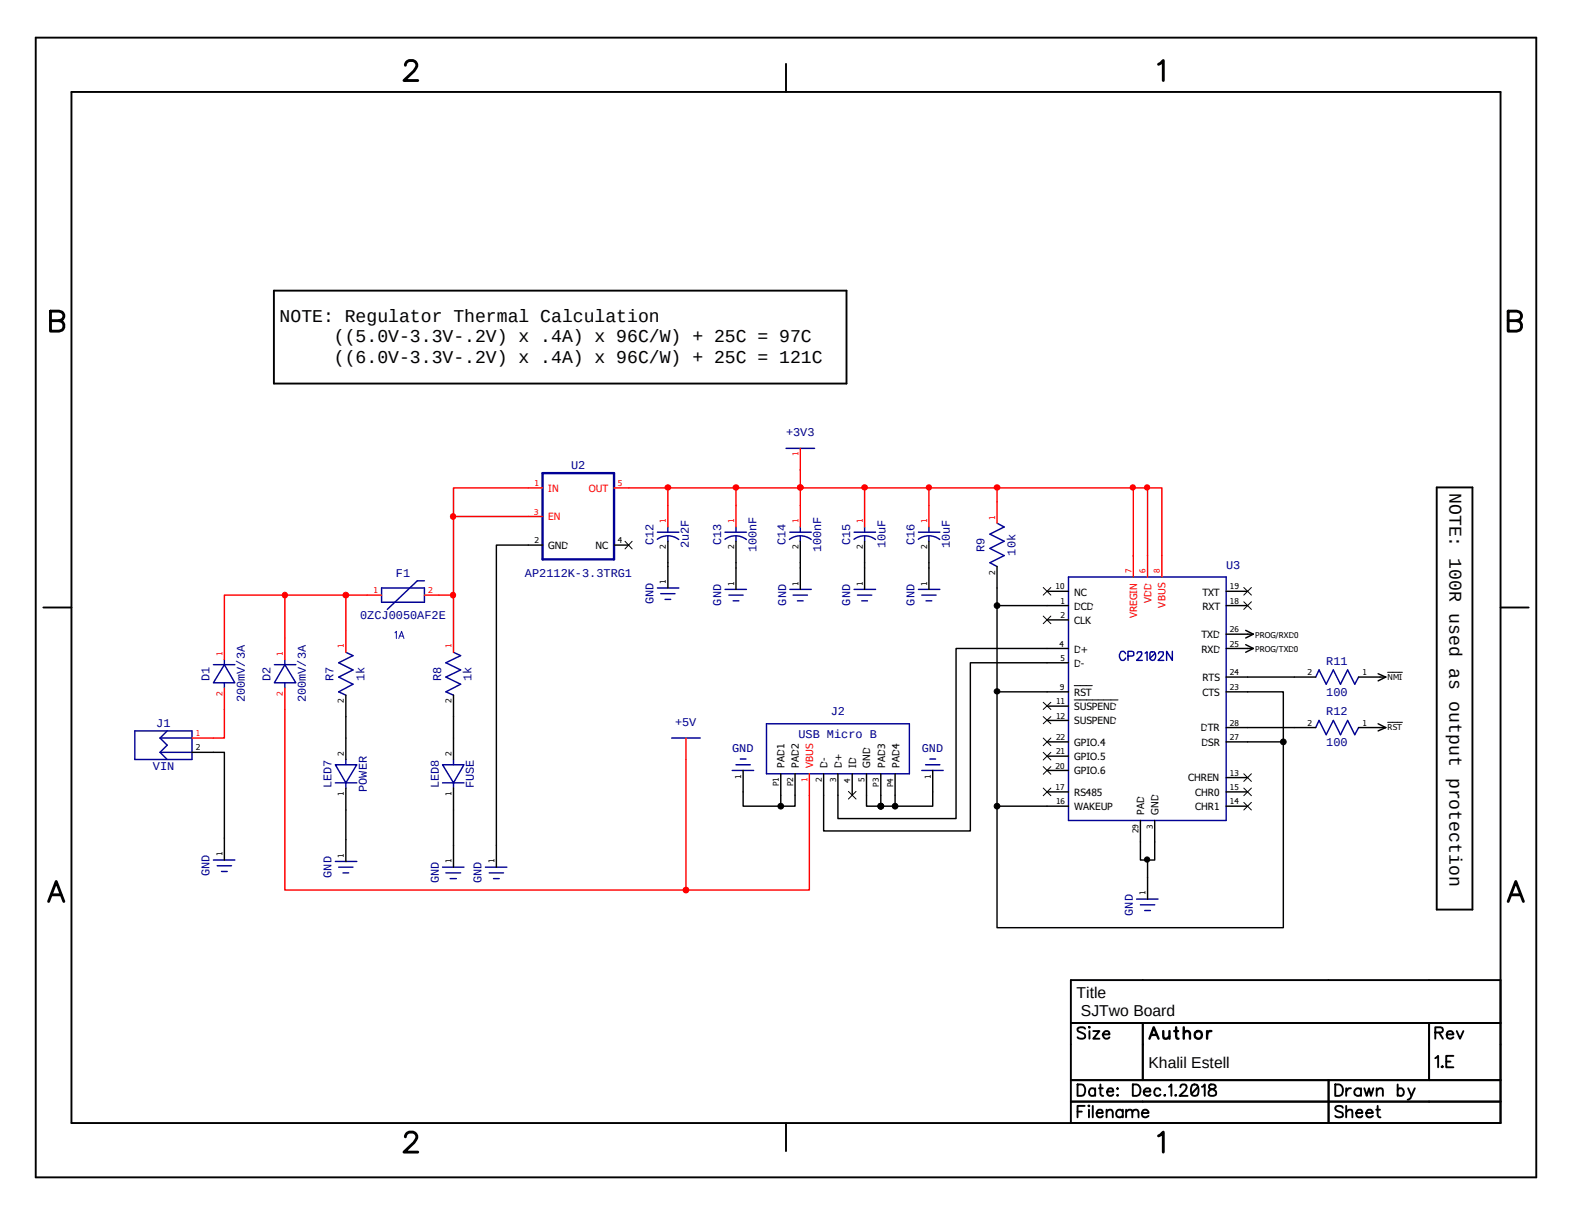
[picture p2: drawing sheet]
<svg xmlns="http://www.w3.org/2000/svg" width="279mm" height="216mm" viewBox="0 0 279 216" stroke-linecap="round" stroke-linejoin="round" font-family="sans-serif">
<path d="M279.4 0h-279.4v215.9" fill="none" stroke="#fff" stroke-width=".34"/>
<path d="M70.2 112.4l.2-.2v1.3M70.9 113.5l.5-1.3 .4 1.3M71 113h.6" fill="none" stroke="#00f" stroke-width=".18"/>
<g fill="none" stroke="#000" stroke-width=".25">
<path d="M93.9 96.9h-5.7v53.3M118.7 100v.7M130.8 100v.9M142.2 100v.9M153.7 100v.9M165.1 100v.9M177.2 104.5v3.1h8.9M177.2 107.6v57.2h50.9v-41.9h-6.4M186.1 115.2h-16.2v30.3h-21v-4.2M186.1 117.8h-13.6v29.9h-26.1v-6.4M37.9 133.7h2v15.2M61.5 127.3v3.8"/>
<path d="M80.6 127.3v3.8M177.2 122.9h8.9M221.7 131.8h6.4M221.7 129.3h8.3M221.7 120.3h8.3M61.5 143.9v5.3M80.6 143.9v6.3M132.1 140.7v2.6h9.2v-2M138.8 141.3v2M154 141.3v2h2.5v-2M156.5 143.3h.1M159.1 141.3v2"/>
<path d="M165.8 140.7v2.6h-9.3M177.2 143.3h8.9M202.7 149.6v3.2h1.3M205.2 149.6v3.2h-1.2v3.2"/>
</g>
<g fill="#000">
<circle cx="177.2" cy="107.6" r=".51"/>
<circle cx="177.2" cy="122.9" r=".49"/>
<circle cx="228.1" cy="131.8" r=".51"/>
<circle cx="138.8" cy="143.3" r=".51"/>
<circle cx="156.5" cy="143.3" r=".51"/>
<circle cx="159.1" cy="143.3" r=".51"/>
<circle cx="177.2" cy="143.3" r=".51"/>
<circle cx="203.9" cy="152.7" r=".47"/>
</g>
<g fill="none" stroke="#000" stroke-width=".18">
<circle cx="177.2" cy="107.6" r=".51"/>
<circle cx="177.2" cy="122.9" r=".49"/>
<circle cx="228.1" cy="131.8" r=".51"/>
<circle cx="138.8" cy="143.3" r=".51"/>
<circle cx="156.5" cy="143.3" r=".51"/>
<circle cx="159.1" cy="143.3" r=".51"/>
<circle cx="177.2" cy="143.3" r=".51"/>
<circle cx="203.9" cy="152.7" r=".47"/>
</g>
<path d="M111.8 86.7h6.9v3.1M118.7 86.7h58.5v2.5" fill="none" stroke="#f00" stroke-width=".25"/>
<circle cx="118.7" cy="86.6" r=".49" fill="#f00"/>
<circle cx="118.7" cy="86.6" r=".49" fill="none" stroke="#f00" stroke-width=".18"/>
<path d="M153.7 86.7v3.1" fill="none" stroke="#f00" stroke-width=".25"/>
<circle cx="153.7" cy="86.6" r=".49" fill="#f00"/>
<circle cx="153.7" cy="86.6" r=".49" fill="none" stroke="#f00" stroke-width=".18"/>
<path d="M142.2 83.5v3.2" fill="none" stroke="#f00" stroke-width=".25"/>
<circle cx="142.3" cy="86.6" r=".49" fill="#f00"/>
<circle cx="142.3" cy="86.6" r=".49" fill="none" stroke="#f00" stroke-width=".18"/>
<path d="M165.1 86.7v3.1" fill="none" stroke="#f00" stroke-width=".25"/>
<circle cx="165.1" cy="86.6" r=".47" fill="#f00"/>
<circle cx="165.1" cy="86.6" r=".47" fill="none" stroke="#f00" stroke-width=".18"/>
<path d="M130.8 86.7v3.1" fill="none" stroke="#f00" stroke-width=".25"/>
<circle cx="130.8" cy="86.6" r=".49" fill="#f00"/>
<circle cx="130.8" cy="86.6" r=".49" fill="none" stroke="#f00" stroke-width=".18"/>
<path d="M177.2 86.7h24.2v12" fill="none" stroke="#f00" stroke-width=".25"/>
<circle cx="177.2" cy="86.6" r=".49" fill="#f00"/>
<circle cx="177.2" cy="86.6" r=".49" fill="none" stroke="#f00" stroke-width=".18"/>
<path d="M201.4 86.7h2.6v12" fill="none" stroke="#f00" stroke-width=".25"/>
<circle cx="201.3" cy="86.6" r=".47" fill="#f00"/>
<circle cx="201.3" cy="86.6" r=".47" fill="none" stroke="#f00" stroke-width=".18"/>
<path d="M204 86.7h2.5v12" fill="none" stroke="#f00" stroke-width=".25"/>
<circle cx="203.9" cy="86.6" r=".47" fill="#f00"/>
<circle cx="203.9" cy="86.6" r=".47" fill="none" stroke="#f00" stroke-width=".18"/>
<path d="M142.2 86.7v3.1" fill="none" stroke="#f00" stroke-width=".25"/>
<circle cx="142.3" cy="86.6" r=".49" fill="#f00"/>
<circle cx="142.3" cy="86.6" r=".49" fill="none" stroke="#f00" stroke-width=".18"/>
<path d="M61.5 105.7v6.4M65.3 105.7h-25.4v7.7" fill="none" stroke="#f00" stroke-width=".25"/>
<circle cx="61.5" cy="105.7" r=".51" fill="#f00"/>
<circle cx="61.5" cy="105.7" r=".51" fill="none" stroke="#f00" stroke-width=".18"/>
<path d="M50.6 105.7v7.7" fill="none" stroke="#f00" stroke-width=".25"/>
<circle cx="50.6" cy="105.7" r=".49" fill="#f00"/>
<circle cx="50.6" cy="105.7" r=".49" fill="none" stroke="#f00" stroke-width=".18"/>
<path d="M93.9 91.8h-13.3v20.3M78 105.7h2.6" fill="none" stroke="#f00" stroke-width=".25"/>
<circle cx="80.5" cy="105.7" r=".49" fill="#f00"/>
<circle cx="80.5" cy="105.7" r=".49" fill="none" stroke="#f00" stroke-width=".18"/>
<path d="M93.9 86.7h-13.3v5.1" fill="none" stroke="#f00" stroke-width=".25"/>
<circle cx="80.5" cy="91.8" r=".49" fill="#f00"/>
<circle cx="80.5" cy="91.8" r=".49" fill="none" stroke="#f00" stroke-width=".18"/>
<path d="M39.9 126.1v5h-2M50.6 126.1v32.1h71.3v-23.2M143.8 141.3v16.9h-21.9" fill="none" stroke="#f00" stroke-width=".25"/>
<circle cx="121.9" cy="158.2" r=".51" fill="#f00"/>
<circle cx="121.9" cy="158.2" r=".51" fill="none" stroke="#f00" stroke-width=".18"/>
<g fill="none" stroke="#000096" stroke-width=".25">
<path d="M139.7 79.7h5.1M116.8 95.8a3.2 3.2 0 0 1 3.8 .1M116.8 94.6h3.8M118.7 93.6v1M118.7 95.2v1M128.8 95.8a3.2 3.2 0 0 1 3.9 .1M128.9 94.6h3.8M130.8 93.6v1M130.8 95.2v1M140.3 95.9a3.2 3.2 0 0 1 3.9 0M140.4 94.6h3.8M142.2 93.6v1"/>
<path d="M142.2 95.2v1M151.8 95.8a3.2 3.2 0 0 1 3.8 .1M151.8 94.6h3.8M153.7 93.6v1M153.7 95.2v1M163.2 95.8a3.2 3.2 0 0 1 3.8 .1M163.2 94.6h3.8M165.1 93.6v1M165.1 95.2v1M177.2 93l1.3 .6-2.6 1.3 2.6 1.3-2.6 1.3 2.6 1.2-2.6 1.3 1.3 .7M37.9 118.1h3.8M39.9 118.1l1.8 3.2h-3.8z"/>
<path d="M39.9 117.2v.9M48.8 118.1h3.8M50.6 118.1l2 3.2h-3.8zM50.6 117.2v.9M61.5 115.9l1.2 .6-2.5 1.3 2.5 1.2-2.5 1.3 2.5 1.3-2.5 1.3 1.3 .6M67.8 104.5h7.6v2.5h-7.6zM75.4 103.2h-1.2l-5.4 5.1M80.6 115.9l1.3 .6-2.7 1.3 2.7 1.2-2.7 1.3 2.7 1.3-2.7 1.3 1.4 .6M116.8 104.5h3.8M117.4 105.5h2.6M118.2 106.5h1M128.9 104.7h3.8"/>
<path d="M129.5 105.7h2.6M130.3 106.8h1M140.4 104.7h3.8M141 105.7h2.5M141.7 106.8h1M151.8 104.7h3.8M152.4 105.7h2.5M153.2 106.8h1M163.2 104.7h3.8M163.8 105.7h2.6M164.6 106.8h1M189.9 102.5h28v43.3h-28z"/>
<path d="M200.1 116.2a.57 .57 0 0 0-.9-.4 .99 .99 0 0 0 .2 1.5 .6 .6 0 0 0 .7-.4M200.5 116.6l.9-.1 .1-.6-.3-.2h-.7v1.6M202.1 116.2l.2-.4h.6v.4l-.1 .4-.8 .7h1M203.5 116.1l.4-.3v1.5M204.6 115.8h.3a.73 .73 0 0 1 .4 1.2l-.2 .3h-.2h-.3l-.2-.3v-.9zM205.3 116.1l-.9 .9M205.9 116.2l.2-.4 .7 .1v.4l-1 1h1M208.4 115.7v1.6l-1.1-1.6v1.6M24 129.9h10.1v5.1h-10.1zM28.4 131.1l1.3 1.3-1.3 1.3M28.4 131.1h5.7M28.4 133.7l1.3 1.3"/>
<path d="M28.4 133.7h5.7M29.7 129.9l-1.3 1.2M39.9 121.3v1M50.6 121.3v1M59.6 135.9h3.8l-1.9 3.2zM59.6 139.1h3.8M61.5 135v.9M61.5 139.1v.9M78.7 135.9h3.8l-1.9 3.2zM78.7 139.1h3.8M80.6 135v.9M80.6 139.1v.9"/>
<path d="M119.4 131.1h5.1M130.1 136.9h3.8M130.8 135.9h2.5M131.6 134.9h1M136.2 128.6h25.4v8.9h-25.4zM163.8 136.9h3.8M164.5 135.9h2.5M165.3 134.9h1M233.8 120.3l.6-1.3 1.3 2.6 1.3-2.6 1.3 2.6 1.2-2.6 1.3 2.6 .7-1.3M233.8 129.3l.6-1.3 1.3 2.6 1.3-2.6 1.3 2.6 1.2-2.6 1.3 2.6 .7-1.3M37.9 152.8h3.8M38.6 153.8h2.5"/>
<path d="M39.4 154.9h1M59.6 153.1h3.8M60.2 154.1h2.5M61 155.1h1M78.7 154.1h3.8M79.2 155.1h2.7M80 156.1h1.1M86.3 154.1h3.8M87 155.1h2.5M87.7 156.1h1M202 159.8h3.8M202.7 160.8h2.5"/>
<path d="M203.5 161.8h1"/>
</g>
<g fill="none" stroke="#000" stroke-width=".25">
<path d="M93.9 96.9h2.5M109.1 96.9h2.7M118.7 96.2v3.8M130.8 96.2v3.8M142.2 96.2v3.8M153.7 96.2v3.8M165.1 96.2v3.8M118.7 100.7v3.8M130.8 100.9v3.8M142.2 100.9v3.8M153.7 100.9v3.8M165.1 100.9v3.8"/>
<path d="M177.2 100.7v3.8M186.1 107.6h3.8M186.1 110.2h3.8M186.1 115.2h3.8M186.1 117.8h3.8M186.1 105.1h3.8M217.9 107.6h3.8M217.9 115.2h4.9M217.9 105.1h3.8M217.9 112.7h4.9M221.4 114.6l1.4 .6M221.4 112l1.4 .7"/>
<path d="M222.8 115.2l-1.4 .7M222.8 112.7l-1.4 .7M244.9 119.7l1.4 .6M34.1 133.7h3.8M61.5 123.5v3.8M61.5 131.1v3.9M80.6 123.5v3.8M80.6 131.1v3.9M132.1 136.9v3.8M138.8 137.5v3.8M141.3 137.5v3.8M146.4 137.5v3.8"/>
<path d="M148.9 137.5v3.8M151.5 137.5v3.8M154 137.5v3.8M156.5 137.5v3.8M159.1 137.5v3.8M165.8 136.9v3.8M186.1 122.9h3.8M186.1 125.5h3.8M186.1 128h3.8M186.1 136.9h3.8M186.1 134.4h3.8M186.1 131.8h3.8"/>
<path d="M217.9 120.3h3.8M217.9 129.3h3.8M217.9 122.9h3.8M217.9 138.2h3.8M217.9 131.8h3.8M230 120.3h3.8M230 129.3h3.8M241.5 120.3h4.8M241.5 129.3h4.8M244.9 128.6l1.4 .7M246.3 120.3l-1.4 .7M246.3 129.3l-1.4 .6"/>
<path d="M39.9 148.9v3.9M61.5 140v3.9M61.5 149.2v3.9M80.6 140v3.9M80.6 150.2v3.9M88.2 150.2v3.9M186.1 143.3h3.8M186.1 140.7h3.8M202.7 145.8v3.8M204 156v3.8M205.2 145.8v3.8M217.9 143.3h3.8"/>
<path d="M217.9 140.7h3.8"/>
</g>
<g fill="none" stroke="#f00" stroke-width=".25">
<path d="M142.2 79.7v3.8M93.9 91.8h2.5M93.9 86.7h2.5M109.1 86.7h2.7M118.7 89.8v3.8M130.8 89.8v3.8M142.2 89.8v3.8M153.7 89.8v3.8M165.1 89.8v3.8M177.2 89.2v3.8M201.4 98.7v3.8M204 98.7v3.8"/>
<path d="M206.5 98.7v3.8M39.9 113.4v3.8M50.6 113.4v3.8M61.5 112.1v3.8M65.3 105.7h2.5M75.4 105.7h2.6M80.6 112.1v3.8M34.1 131.1h3.8M39.9 122.3v3.8M50.6 122.3v3.8M121.9 131.1v3.9M143.8 137.5v3.8"/>
</g>
<g fill="none" stroke="#000" stroke-width=".18">
<path d="M111.1 96.2l1.3 1.3M112.4 96.2l-1.3 1.3M185.4 109.5l1.4 1.3M185.4 104.4l1.4 1.3M186.8 109.5l-1.4 1.3M186.8 104.4l-1.4 1.3M221.1 106.9l1.3 1.4M221.1 104.4l1.3 1.3M222.4 104.4l-1.3 1.3M222.4 106.9l-1.3 1.4M246.6 119.5h2.7M185.4 124.8l1.4 1.3"/>
<path d="M185.4 127.3l1.4 1.3M185.4 136.2l1.4 1.4M185.4 133.7l1.4 1.3M185.4 131.1l1.4 1.4M186.8 124.8l-1.4 1.3M186.8 127.3l-1.4 1.3M186.8 136.2l-1.4 1.4M186.8 133.7l-1.4 1.3M186.8 131.1l-1.4 1.4M190.9 121.8h3.2M190.9 124.4h7.8M221.1 137.5l1.3 1.4"/>
<path d="M222.4 137.5l-1.3 1.4M246.6 128.4h2.7M150.8 140.6l1.3 1.4M152.1 140.6l-1.3 1.4M185.4 140l1.4 1.4M186.8 140l-1.4 1.4M221.1 142.6l1.3 1.3M221.1 140l1.3 1.4M222.4 142.6l-1.3 1.3M222.4 140l-1.3 1.4"/>
</g>
<path d="M96.4 84.1h12.7v15.3h-12.7z" fill="none" stroke="#000096" stroke-width=".42"/>
<g fill="none" stroke="#000" stroke-width=".34">
<path d="M6.3 6.7h266.7v202.5h-266.7zM12.7 16.3h254v183.3h-254zM139.7 11.3v5M48.7 51.6h101.8v16.6h-101.8zM255.4 86.6h6.3v75h-6.3zM7.7 107.9h5M266.7 107.9h5M266.7 174.2h-76.4v25.4M139.7 199.6v5M190.3 181.8h76.4M190.3 191.9h76.4M190.3 195.7h76.4"/>
<path d="M191.5 192.7h.7a1.08 1.08 0 0 1 .6 1.5l-.3 .4-1 .1zM191.5 197.5h.8M192.8 196.5h-1.3v2M192.9 182.8a.94 .94 0 0 0-1.4 0 .46 .46 0 0 0 .4 .6l.8 .3 .2 .3v.3a.94 .94 0 0 1-1.4 0M193.5 196.4v.2zM193.5 197.2v1.3M193.6 182.5v.1zM193.6 183.2v1.4M194.2 196.5v2M194.3 183.2h1.1l-1.1 1.4h1.1M194.6 193.7l-.1-.2a.64 .64 0 0 0-.9 .2 .64 .64 0 0 0 .2 .8 .64 .64 0 0 0 .8 0M194.6 193.4v1.3"/>
<path d="M194.9 197.8h1.1v-.2a.58 .58 0 0 0-.7-.4 .58 .58 0 0 0-.4 .8 .6 .6 0 0 0 .4 .5 .6 .6 0 0 0 .7-.2M195.3 193.4h.7M195.6 192.7v1.7l.1 .2 .4 .1M196 183.8h1.2a.48 .48 0 0 0-.4-.6 .68 .68 0 0 0-.8 .9 .68 .68 0 0 0 1.2 .2M196.7 197.6l.2-.3h.7l.2 .3v.9M196.7 197.2v1.3M196.8 194h1.1a.48 .48 0 0 0-.4-.6 .67 .67 0 0 0-.7 .7 .67 .67 0 0 0 .9 .5l.2-.1M198.5 193.5h.2zM198.5 194.6h.2zM199.6 197.5a.66 .66 0 0 0-1-.1 .66 .66 0 0 0 0 1 .66 .66 0 0 0 1-.1M199.6 197.2v1.3M200.2 197.6l.5-.4 .5 .1 .1 1.2"/>
<path d="M200.2 197.2v1.3M201.3 197.6l.2-.3h.7l.2 .3v.9M201.3 192.7h.7a1.08 1.08 0 0 1 .7 1 1.08 1.08 0 0 1-.7 1h-.7zM202.9 197.8h1.2a.61 .61 0 0 0-.7-.6 .61 .61 0 0 0-.5 .8 .66 .66 0 0 0 .5 .5 .66 .66 0 0 0 .7-.2M203.1 181.8v10.1M203.3 194h1.2a.48 .48 0 0 0-.4-.6 .68 .68 0 0 0-.8 .8 .68 .68 0 0 0 1.2 .3M206.2 193.7l-.1-.2a.64 .64 0 0 0-.9 .2 .64 .64 0 0 0 .2 .8 .64 .64 0 0 0 .8 0M206.9 194.6h.2zM207.8 193.1l.4-.4v2M208.9 194.6h.1zM209.8 193.2l.2-.4 .6-.1a.48 .48 0 0 1 .2 .8l-.1 .3-1.1 .9h1.5M211.9 192.8a.71 .71 0 0 1 1 .3 1.83 1.83 0 0 1-.1 1.5 .77 .77 0 0 1-1-.2 1.98 1.98 0 0 1 .1-1.6z"/>
<path d="M212.9 193.1l-1.1 1.3M213.6 193.1l.3-.1 .2-.3v2M215 192.8v.6l.6 .1a.68 .68 0 0 1 .5 1.1 .84 .84 0 0 1-1.3-.2 1.01 1.01 0 0 1 1.1-1l.2-.4a.79 .79 0 0 0-1.1-.2zM236.1 191.9v7.7M237.3 192.7h.7a1.08 1.08 0 0 1 .7 1 1.08 1.08 0 0 1-.7 1h-.7zM238.7 196.8a.82 .82 0 0 0-1.4 0v.2a1.88 1.88 0 0 0 1.3 .8l.1 .5a.99 .99 0 0 1-1.4 0M239.3 197.6l.5-.4 .5 .1 .1 1.2M239.3 193.4v1.3M239.3 196.5v2M240.1 193.4a.71 .71 0 0 0-.8 .6M241 197.8h1.1v-.2a.58 .58 0 0 0-.7-.4 .58 .58 0 0 0-.4 .8 .6 .6 0 0 0 .5 .5 .6 .6 0 0 0 .6-.2M241.9 193.7a.58 .58 0 0 0-.9-.2 .68 .68 0 0 0-.2 1 .68 .68 0 0 0 1.1 0"/>
<path d="M241.9 193.4v1.3M242.5 193.4l.4 1.3 .4-1.3 .4 1.3 .4-1.3M242.8 197.8h1.2a.61 .61 0 0 0-.7-.6 .61 .61 0 0 0-.5 .8 .64 .64 0 0 0 .5 .6 .64 .64 0 0 0 .7-.3M244.6 197.2h.7M244.7 193.8l.5-.4 .5 .1 .1 1.2M244.7 193.4v1.3M244.9 196.5v1.7l.1 .3h.4M248.4 193.7l.2-.2a.64 .64 0 0 1 .8 .2 .64 .64 0 0 1-.1 .8 .64 .64 0 0 1-.9 0M248.4 192.7v2M250.3 193.4l.6 1.3a.81 .81 0 0 1-.7 .7M251.5 193.4l-.6 1.3M254 181.8v10.1"/>
<path d="M255.1 183.5l1.2-.1a.48 .48 0 0 0 .1-.5 .48 .48 0 0 0-.4-.4h-.9v2.1M255.1 188l.5-.4v2.1M255.8 183.5l.7 1.1M256.2 189.6h.3zM257 188.6h.8M257.1 183.8h1.2a.59 .59 0 0 0-.6-.6 .59 .59 0 0 0-.6 .6 .66 .66 0 0 0 .4 .8 .66 .66 0 0 0 .8-.3M258.3 187.6h-1.3v2.1h1.3M258.9 183.2l.6 1.4 .6-1.4"/>
</g>
<path d="M72.1 11.6a.88 .88 0 0 1 .6-.8h.7a.87 .87 0 0 1 .5 1.3l-.3 .5-1.8 1.7h2.5M205.9 11.4l.9-.6v3.5M9 55.3h1.5l.5 .2a.82 .82 0 0 1 0 1.3l-.5 .2a.93 .93 0 0 1 .9 .9 .93 .93 0 0 1-.9 .9h-1.5zM9 57h1.5M268.1 55.3h1.5l.5 .2a.82 .82 0 0 1 0 1.3l-.5 .2a.93 .93 0 0 1 .9 .9 .93 .93 0 0 1-.9 .9h-1.5zM268.1 57h1.5M9.1 159h1.7M268.6 159h1.7M8.6 160.2l1.4-3.6 1.3 3.6M268.1 160.2l1.3-3.6 1.4 3.6M72.1 202a.88 .88 0 0 1 .6-.8h.7a.87 .87 0 0 1 .5 1.3l-.3 .5-1.8 1.7h2.5M205.9 201.8l.9-.6v3.5" fill="none" stroke="#000" stroke-width=".51"/>
<g fill="none" stroke="#000" stroke-width=".42">
<path d="M204.3 184.6l.8-2.1 .8 2.1M204.6 183.9h1M206.8 183.2v1.3l.5 .1 .6-.5M207.9 183.2v1.4M208.7 183.2h.7M209 182.5v1.6l.1 .4 .4 .1M210.4 183.6l.3-.3h.6l.2 .3v1M210.4 182.5v2.1M214.5 183.2v1.4M215.3 183.2a.6 .6 0 0 0-.8 .6"/>
<circle cx="213" cy="183.9" r=".69"/>
</g>
<g font-size="3.2">
<text x="49.7" y="57.2">NOTE: Regulator Thermal Calculation</text>
<text x="59.4" y="60.8">((5.0V-3.3V-.2V) x .4A) x 96C/W) + 25C = 97C</text>
<text x="59.4" y="64.4">((6.0V-3.3V-.2V) x .4A) x 96C/W) + 25C = 121C</text>
<text x="257.6" y="87.5" transform="rotate(90 257.6 87.5)">NOTE: 100R used as output protection</text>
</g>
<g font-size="2.8">
<text x="191.3" y="177.4">Title</text>
<text x="192.1" y="180.5">SJTwo Board</text>
<text x="204.1" y="189.7">Khalil Estell</text>
</g>
<g font-size="2.1" fill="#000096">
<text x="139.7" y="77.5">+3V3</text>
<text x="101.5" y="83.4">U2</text>
<text x="116.2" y="96.9" transform="rotate(-90 116.2 96.9)">C12</text>
<text x="122.4" y="97.5" transform="rotate(-90 122.4 97.5)">2u2F</text>
<text x="128.2" y="96.9" transform="rotate(-90 128.2 96.9)">C13</text>
<text x="134.5" y="98.1" transform="rotate(-90 134.5 98.1)">100nF</text>
<text x="139.6" y="96.9" transform="rotate(-90 139.6 96.9)">C14</text>
<text x="146" y="98.1" transform="rotate(-90 146 98.1)">100nF</text>
<text x="151.1" y="96.9" transform="rotate(-90 151.1 96.9)">C15</text>
<text x="157.4" y="97.5" transform="rotate(-90 157.4 97.5)">10uF</text>
<text x="162.6" y="96.9" transform="rotate(-90 162.6 96.9)">C16</text>
<text x="168.8" y="97.5" transform="rotate(-90 168.8 97.5)">10uF</text>
<text x="175" y="98.1" transform="rotate(-90 175 98.1)">R9</text>
<text x="180.5" y="98.7" transform="rotate(-90 180.5 98.7)">10k</text>
<text x="217.9" y="101.2">U3</text>
<text x="70.4" y="102.5">F1</text>
<text x="93.3" y="102.4">AP2112K-3.3TRG1</text>
<text x="116.2" y="107.4" transform="rotate(-90 116.2 107.4)">GND</text>
<text x="128.2" y="107.6" transform="rotate(-90 128.2 107.6)">GND</text>
<text x="139.7" y="107.6" transform="rotate(-90 139.7 107.6)">GND</text>
<text x="151.1" y="107.6" transform="rotate(-90 151.1 107.6)">GND</text>
<text x="162.6" y="107.6" transform="rotate(-90 162.6 107.6)">GND</text>
<text x="64" y="110.1">0ZCJ0050AF2E</text>
<text x="235.7" y="118.2">R11</text>
<text x="37.3" y="121" transform="rotate(-90 37.3 121)">D1</text>
<text x="43.5" y="124.8" transform="rotate(-90 43.5 124.8)">200mV/3A</text>
<text x="48.1" y="121" transform="rotate(-90 48.1 121)">D2</text>
<text x="54.4" y="124.8" transform="rotate(-90 54.4 124.8)">200mV/3A</text>
<text x="59.3" y="121" transform="rotate(-90 59.3 121)">R7</text>
<text x="64.8" y="121" transform="rotate(-90 64.8 121)">1k</text>
<text x="78.4" y="121" transform="rotate(-90 78.4 121)">R8</text>
<text x="83.8" y="121" transform="rotate(-90 83.8 121)">1k</text>
<text x="235.7" y="123.6">100</text>
<text x="27.8" y="129.2">J1</text>
<text x="120" y="128.9">+5V</text>
<text x="141.9" y="131.1">USB Micro B</text>
<text x="147.7" y="127">J2</text>
<text x="235.7" y="127.1">R12</text>
<text x="27.2" y="136.7">VIN</text>
<text x="130.1" y="133.7">GND</text>
<text x="163.8" y="133.7">GND</text>
<text x="235.7" y="132.5">100</text>
<text x="58.9" y="140" transform="rotate(-90 58.9 140)">LED7</text>
<text x="65.2" y="140.7" transform="rotate(-90 65.2 140.7)">POWER</text>
<text x="78" y="140" transform="rotate(-90 78 140)">LED8</text>
<text x="84.2" y="140" transform="rotate(-90 84.2 140)">FUSE</text>
<text x="37.3" y="155.7" transform="rotate(-90 37.3 155.7)">GND</text>
<text x="58.9" y="156" transform="rotate(-90 58.9 156)">GND</text>
<text x="78" y="157" transform="rotate(-90 78 157)">GND</text>
<text x="85.6" y="157" transform="rotate(-90 85.6 157)">GND</text>
<text x="201.3" y="162.7" transform="rotate(-90 201.3 162.7)">GND</text>
</g>
<g font-size="1.8" fill="#f00">
<text x="97.5" y="87.4">IN</text>
<text x="104.6" y="87.4">OUT</text>
<text x="97.5" y="92.5">EN</text>
<text x="204.6" y="107.2" transform="rotate(-90 204.6 107.2)">VDD</text>
<text x="207.2" y="108" transform="rotate(-90 207.2 108)">VBUS</text>
<text x="202.1" y="109.9" transform="rotate(-90 202.1 109.9)">VREGIN</text>
<text x="144.5" y="136.5" transform="rotate(-90 144.5 136.5)">VBUS</text>
</g>
<g font-size="1.8">
<text x="97.5" y="97.5">GND</text>
<text x="105.8" y="97.5">NC</text>
<text x="190.9" y="105.8">NC</text>
<text x="213.7" y="105.8">TXT</text>
<text x="190.9" y="108.4">DCD</text>
<text x="190.9" y="110.9">CLK</text>
<text x="213.5" y="113.5">TXD</text>
<text x="213.7" y="108.4">RXT</text>
<text x="190.9" y="116">D+</text>
<text x="190.9" y="118.5">D-</text>
<text x="213.5" y="116">RXD</text>
<text x="190.9" y="123.6">RST</text>
<text x="213.7" y="123.6">CTS</text>
<text x="213.7" y="121.1">RTS</text>
<text x="190.9" y="126.2">SUSPEND</text>
<text x="190.9" y="128.7">SUSPEND</text>
<text x="213.4" y="130">DTR</text>
<text x="139.4" y="136.5" transform="rotate(-90 139.4 136.5)">PAD1</text>
<text x="142" y="136.5" transform="rotate(-90 142 136.5)">PAD2</text>
<text x="147.1" y="136.5" transform="rotate(-90 147.1 136.5)">D-</text>
<text x="149.6" y="136.5" transform="rotate(-90 149.6 136.5)">D+</text>
<text x="152.1" y="136.5" transform="rotate(-90 152.1 136.5)">ID</text>
<text x="154.7" y="136.5" transform="rotate(-90 154.7 136.5)">GND</text>
<text x="157.3" y="136.5" transform="rotate(-90 157.3 136.5)">PAD3</text>
<text x="159.9" y="136.5" transform="rotate(-90 159.9 136.5)">PAD4</text>
<text x="190.9" y="137.6">GPIO.6</text>
<text x="190.9" y="135">GPIO.5</text>
<text x="190.9" y="132.5">GPIO.4</text>
<text x="213.5" y="132.5">DSR</text>
<text x="190.9" y="143.9">WAKEUP</text>
<text x="190.9" y="141.4">RS485</text>
<text x="211.2" y="138.9">CHREN</text>
<text x="212.4" y="143.9">CHR1</text>
<text x="212.4" y="141.4">CHR0</text>
<text x="203.4" y="144.8" transform="rotate(-90 203.4 144.8)">PAD</text>
<text x="205.9" y="144.8" transform="rotate(-90 205.9 144.8)">GND</text>
</g>
<g font-size="1.4" fill="#f00">
<text x="141.9" y="81.1" transform="rotate(-90 141.9 81.1)">1</text>
<text x="95" y="86.4">1</text>
<text x="109.8" y="86.4">5</text>
<text x="94.9" y="91.4">3</text>
<text x="118.4" y="93" transform="rotate(-90 118.4 93)">1</text>
<text x="130.5" y="93" transform="rotate(-90 130.5 93)">1</text>
<text x="141.9" y="93" transform="rotate(-90 141.9 93)">1</text>
<text x="153.3" y="93" transform="rotate(-90 153.3 93)">1</text>
<text x="164.8" y="93" transform="rotate(-90 164.8 93)">1</text>
<text x="176.9" y="92.4" transform="rotate(-90 176.9 92.4)">1</text>
<text x="201.1" y="101.9" transform="rotate(-90 201.1 101.9)">7</text>
<text x="203.6" y="101.9" transform="rotate(-90 203.6 101.9)">6</text>
<text x="206.2" y="101.9" transform="rotate(-90 206.2 101.9)">8</text>
<text x="66.4" y="105.4">1</text>
<text x="76.1" y="105.4">2</text>
<text x="39.5" y="116.5" transform="rotate(-90 39.5 116.5)">1</text>
<text x="50.3" y="116.5" transform="rotate(-90 50.3 116.5)">1</text>
<text x="61.1" y="115.2" transform="rotate(-90 61.1 115.2)">1</text>
<text x="80.3" y="115.2" transform="rotate(-90 80.3 115.2)">1</text>
<text x="39.5" y="123.7" transform="rotate(-90 39.5 123.7)">2</text>
<text x="50.3" y="123.7" transform="rotate(-90 50.3 123.7)">2</text>
<text x="34.8" y="130.8">1</text>
<text x="143.5" y="138.9" transform="rotate(-90 143.5 138.9)">1</text>
</g>
<g font-size="1.4">
<text x="95" y="96.5">2</text>
<text x="109.8" y="96.5">4</text>
<text x="118.4" y="97.6" transform="rotate(-90 118.4 97.6)">2</text>
<text x="130.5" y="97.6" transform="rotate(-90 130.5 97.6)">2</text>
<text x="141.9" y="97.6" transform="rotate(-90 141.9 97.6)">2</text>
<text x="153.3" y="97.6" transform="rotate(-90 153.3 97.6)">2</text>
<text x="164.8" y="97.6" transform="rotate(-90 164.8 97.6)">2</text>
<text x="118.4" y="103.8" transform="rotate(-90 118.4 103.8)">1</text>
<text x="130.5" y="104.1" transform="rotate(-90 130.5 104.1)">1</text>
<text x="141.9" y="104.1" transform="rotate(-90 141.9 104.1)">1</text>
<text x="153.3" y="104.1" transform="rotate(-90 153.3 104.1)">1</text>
<text x="164.8" y="104.1" transform="rotate(-90 164.8 104.1)">1</text>
<text x="176.9" y="102.1" transform="rotate(-90 176.9 102.1)">2</text>
<text x="187.6" y="104.7">10</text>
<text x="188.5" y="107.3">1</text>
<text x="218.6" y="107.3">18</text>
<text x="218.6" y="104.7">19</text>
<text x="188.5" y="109.8">2</text>
<text x="218.6" y="112.4">26</text>
<text x="223.1" y="113.3">PROG/RXD0</text>
<text x="188.3" y="114.9">4</text>
<text x="188.5" y="117.4">5</text>
<text x="218.6" y="120">24</text>
<text x="218.6" y="114.9">25</text>
<text x="223.1" y="115.8">PROG/TXD0</text>
<text x="232.4" y="120">2</text>
<text x="242.1" y="120">1</text>
<text x="61.1" y="125" transform="rotate(-90 61.1 125)">2</text>
<text x="80.3" y="125" transform="rotate(-90 80.3 125)">2</text>
<text x="187.7" y="125.1">11</text>
<text x="188.4" y="122.6">9</text>
<text x="218.6" y="122.6">23</text>
<text x="246.6" y="120.9">NMI</text>
<text x="187.7" y="127.7">12</text>
<text x="187.7" y="131.5">22</text>
<text x="218.6" y="131.5">27</text>
<text x="218.6" y="128.9">28</text>
<text x="232.4" y="128.9">2</text>
<text x="242.1" y="128.9">1</text>
<text x="246.6" y="129.8">RST</text>
<text x="34.8" y="133.4">2</text>
<text x="61.1" y="134.3" transform="rotate(-90 61.1 134.3)">2</text>
<text x="80.3" y="134.3" transform="rotate(-90 80.3 134.3)">2</text>
<text x="187.6" y="136.6">20</text>
<text x="187.7" y="134">21</text>
<text x="218.6" y="137.8">13</text>
<text x="61.1" y="141.5" transform="rotate(-90 61.1 141.5)">1</text>
<text x="80.3" y="141.5" transform="rotate(-90 80.3 141.5)">1</text>
<text x="131.7" y="138.3" transform="rotate(-90 131.7 138.3)">1</text>
<text x="138.4" y="139.7" transform="rotate(-90 138.4 139.7)">P1</text>
<text x="141" y="139.7" transform="rotate(-90 141 139.7)">P2</text>
<text x="146.1" y="138.9" transform="rotate(-90 146.1 138.9)">2</text>
<text x="148.6" y="139" transform="rotate(-90 148.6 139)">3</text>
<text x="151.1" y="139.1" transform="rotate(-90 151.1 139.1)">4</text>
<text x="153.7" y="138.9" transform="rotate(-90 153.7 138.9)">5</text>
<text x="156.2" y="139.8" transform="rotate(-90 156.2 139.8)">P3</text>
<text x="158.8" y="139.9" transform="rotate(-90 158.8 139.9)">P4</text>
<text x="165.4" y="138.3" transform="rotate(-90 165.4 138.3)">1</text>
<text x="187.6" y="140.4">17</text>
<text x="187.7" y="142.9">16</text>
<text x="218.6" y="142.9">14</text>
<text x="218.6" y="140.4">15</text>
<text x="202.4" y="148.1" transform="rotate(-90 202.4 148.1)">29</text>
<text x="204.9" y="147.3" transform="rotate(-90 204.9 147.3)">3</text>
<text x="39.5" y="152.1" transform="rotate(-90 39.5 152.1)">1</text>
<text x="61.1" y="152.4" transform="rotate(-90 61.1 152.4)">1</text>
<text x="80.3" y="153.4" transform="rotate(-90 80.3 153.4)">1</text>
<text x="87.9" y="153.4" transform="rotate(-90 87.9 153.4)">1</text>
<text x="203.6" y="159.1" transform="rotate(-90 203.6 159.1)">1</text>
</g>
</svg>
